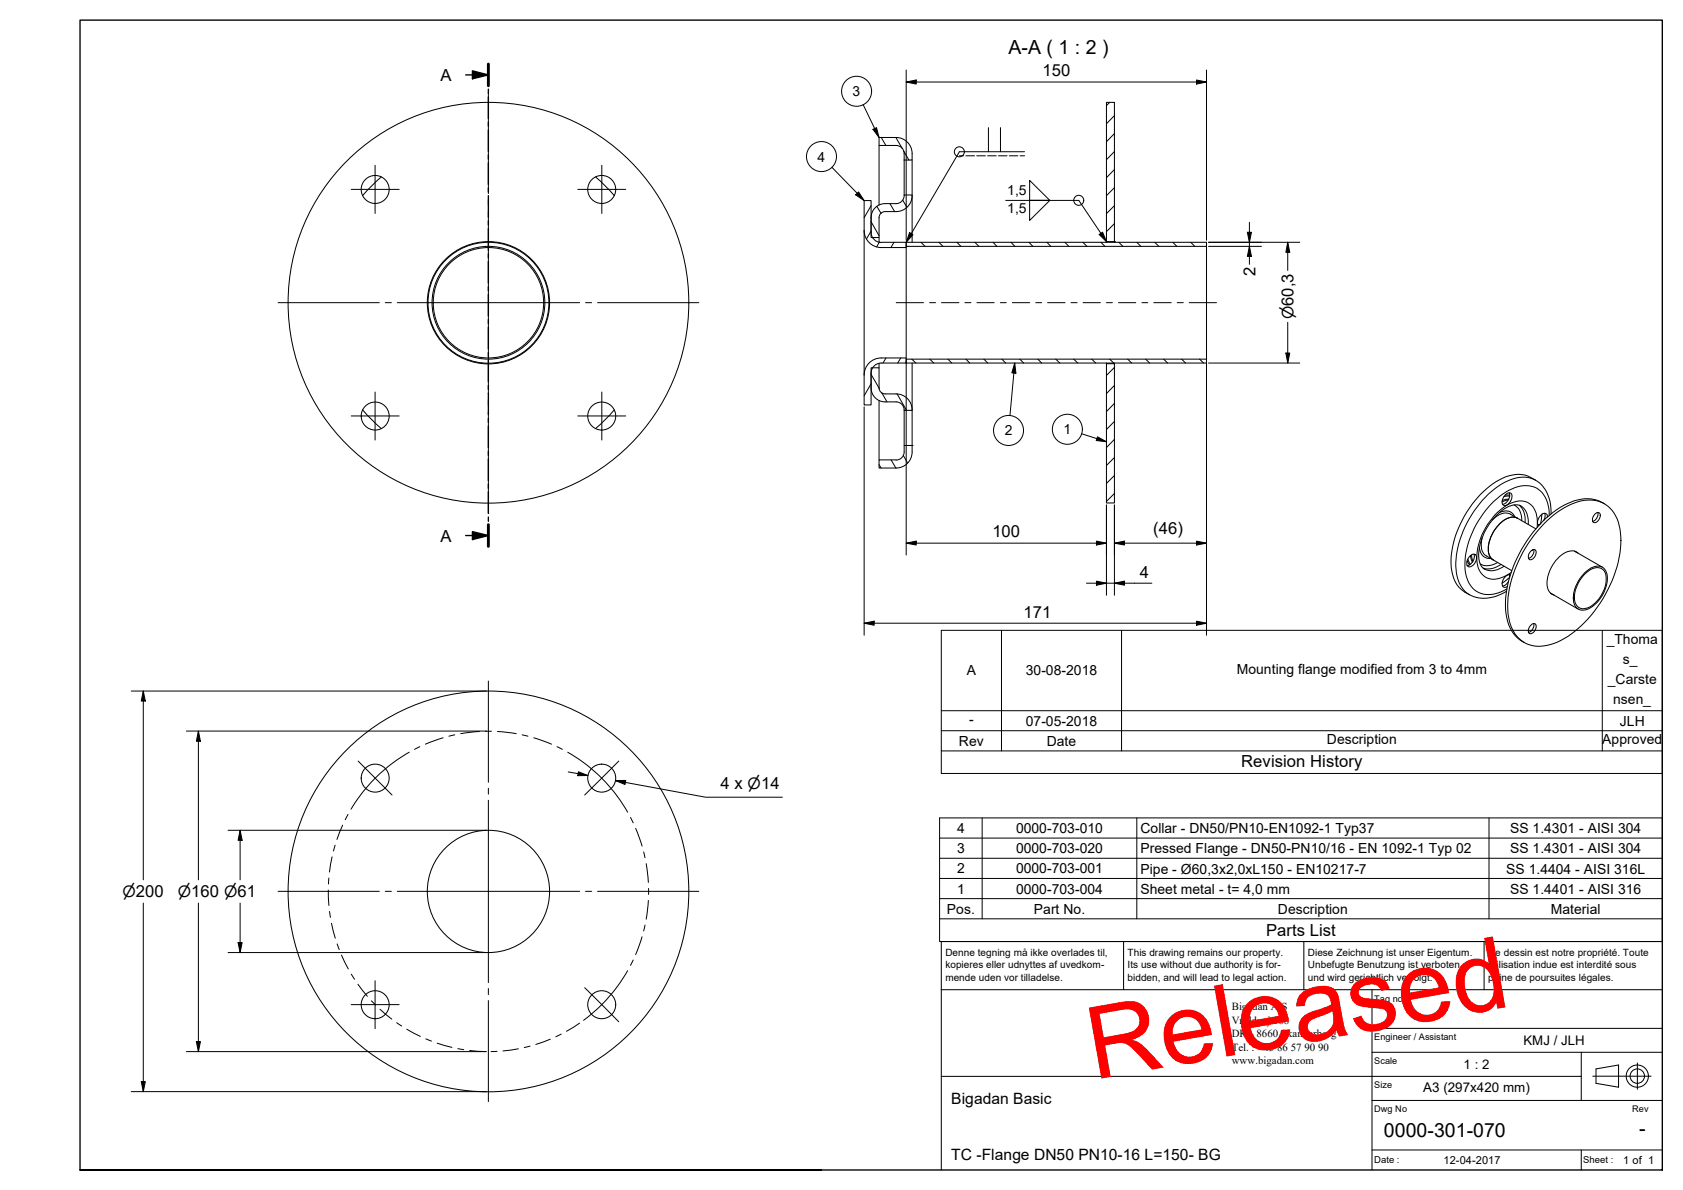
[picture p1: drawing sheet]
<svg xmlns="http://www.w3.org/2000/svg" width="420mm" height="297mm" viewBox="0 0 420 297" stroke-linecap="round" stroke-linejoin="round" font-family="sans-serif">
<!-- layer: Hatch -->
<g fill="none" stroke="#000" stroke-width=".25">
<path d="M220 34.3l1.1 2M223.6 34.3l1.7 2.8M225.6 37.7l1.3 2.2M277 25.6l-.8 .8M278.2 37.8l-2 2.1M278.2 33.3l-2 2.1M278.2 28.9l-2 2M217.5 51.3l-1.8 3M217.5 57.7l-1.2 1.9M217.5 55.4l2 3.4M218.9 51.5l1.1 1.8M222.2 50.8l1.2 2"/>
<path d="M225.3 49.9l1.1 1.8M278.2 55.8l-2 2M278.2 51.3l-2 2M278.2 46.8l-2 2M278.2 42.3l-2 2.1M219.5 60.4l-.6 1.2M223.2 60.5l-.8 1.3M226.2 61.3l.2 .2M226.2 61.6l-.1 .2M229.9 60.5l1 1M234.4 60.5l1 1M238.9 60.5l1 1"/>
<path d="M243.4 60.5l1 1M247.9 60.5l1 1M252.4 60.5l1 1M256.9 60.5l1 1M261.4 60.5l.9 1M265.9 60.5l.9 1M270.3 60.5l1.1 1M274.8 60.5l1 1M278.2 60.3h.1M279.3 60.5l1 1M283.8 60.5l1 1M288.3 60.5l1 1"/>
<path d="M292.8 60.5l1 1M297.3 60.5l1 1M217.5 95.8l-1.8 3M217.5 93.5l2 3.5M220.1 98l1.3 2.3M221.2 89.4l-.8 1.2M224 98.4l2.3 4M224.9 89.4l-.8 1.2M227.6 89.6l1 1M232.1 89.6l1 1M236.6 89.6l1 1M241.1 89.6l1 1"/>
<path d="M245.6 89.6l1 1M250.1 89.6l1 1M254.6 89.6l1 1M259.1 89.6l1 1M263.6 89.6l1 1M268.1 89.6l1 1M272.5 89.6l1.1 1M277 89.6l1 1M278.2 96.2l-2 2M278.2 91.7l-2 2M281.5 89.6l1 1M286 89.6l1 1"/>
<path d="M290.5 89.6l1 1M295 89.6l1 1M299.5 89.6l1 1M219.5 116l.5 .8M222.5 114.8l1.1 2M225.5 113.7l1.1 1.9M227.7 111.2h.1M278.2 118.7l-2 2M278.2 114.2l-2 2M278.2 109.7l-2 2M278.2 105.2l-2 2M278.2 100.7l-2 2"/>
<path d="M278.2 123.2l-2 2"/>
</g>
<!-- layer: Visible -->
<g fill="none" stroke="#000" stroke-width=".25">
<path d="M219.5 36.3v14.9M223.7 34.3a4 4 0 0 1 4 4v1.6h-2M223.7 36.3a2.01 2.01 0 0 1 2 2v10.4M223.7 34.3h-4.2v2h4.2M227.7 39.9v8.8M276.2 25.6h2v34.7h-2zM95.2 44.1l-2.4 2.3-2.3 2.4M148.7 44.2l2.4 2.2 2.3 2.4M215.7 57.5a4.3 4.3 0 0 0 4.3 4.3M215.7 57.5v-7.4h1.8v7.9a2.52 2.52 0 0 0 2.5 2.5M215.7 57.5v43.6h1.8v-8a2.52 2.52 0 0 1 2.5-2.5M219.5 59.3v1.1"/>
<path d="M221 50.8a3.5 3.5 0 0 0-3.5 3.5v5h2v-5a1.5 1.5 0 0 1 1.5-1.5M221 52.8h2.7M221 50.8h2.7M227.7 48.8v-.1h-2v.1a2.01 2.01 0 0 1-2 2M227.7 48.8v11.7M227.7 48.8a4 4 0 0 1-4 4M220 60.5h6.2v1.3h-6.2M226.2 60.5h75v1h-75zM226.2 61.8v27.6M276.2 60.3v.2M278.2 60.3v.2M301.2 61.5v28.1"/>
<path d="M219.5 90.7v1.1M219.5 100v14.8M220 89.4h6.2v1.2h-6.2M220 89.4a4.3 4.3 0 0 0-4.3 4.2M221 98.3a1.5 1.5 0 0 1-1.5-1.5v-5h-2v5a3.5 3.5 0 0 0 3.5 3.5M221 98.3h2.7M223.7 98.3a4 4 0 0 1 4 4M226.2 89.6h75v1h-75zM227.7 90.6v11.8h-2v-.1M276.2 90.8h2v34.7h-2zM276.2 90.6v.2M278.2 90.6v.2"/>
<path d="M90.5 102.3l2.3 2.4 2.4 2.3M153.4 102.3l-2.3 2.4-2.4 2.3M221 100.3h2.7M223.7 100.3a2.01 2.01 0 0 1 2 2M223.7 114.8h-4.2v2h4.2M225.7 112.8a2.01 2.01 0 0 1-2 2M225.7 102.4v8.8M227.7 111.2h-2v1.6M227.7 102.4v10.4M227.7 112.8a4 4 0 0 1-4 4M366.4 139.6l.7 1.3M367.1 138.7a.88 .88 0 0 1 1.2-.3 .88 .88 0 0 1 .3 1.2 1.93 1.93 0 0 1-2.1 1.8 1.92 1.92 0 0 1 .6-2.7z"/>
<path d="M367.1 138.8l.5 1.5M368 138.3a2.31 2.31 0 0 1-1.7 2.9M369.3 136.6a2.61 2.61 0 0 0 2.8 2.8M371.1 138.8l1.7 1M372.8 139.8l4.6 2.6M374.4 127.9a2.59 2.59 0 0 1 3.7 1M375.8 123.6h1.1M375.8 123.5a.93 .93 0 0 1 1.3-.4 .93 .93 0 0 1 .3 1.3 2.16 2.16 0 0 1-1.9 1.8 1.84 1.84 0 0 1 .3-2.7zM376.7 124.6l-1.7 .3M376.8 123a2.31 2.31 0 0 1-1.7 2.9M376.9 123.9h-1.4M377.1 128.3l1.7 1.1"/>
<path d="M378.8 129.4a3.9 3.9 0 0 0-4.4 1.4 8.5 8.5 0 0 0-2.6 7.7l.4 .8 .6 .5M378.8 129.4l4.7 2.6M379.6 126.3a5.5 5.5 0 0 0-5.6 2 14.4 14.4 0 0 0-4.7 11.6 3.2 3.2 0 0 0 1.2 2.2M382.3 137.4a.69 .69 0 0 1 1-.2 .69 .69 0 0 1 .2 1 1.58 1.58 0 0 1-1.7 1.4 1.57 1.57 0 0 1 .5-2.2zM382.9 137.2a1.94 1.94 0 0 1-1.3 2.2M384.5 130.8l-.5 .2M384.9 128.3l-.3 2.4M385.3 130.9a17.8 17.8 0 0 1 11.2-6.1 7.4 7.4 0 0 1 7.7 6.3 23.8 23.8 0 0 1-2.8 16.1 28.3 28.3 0 0 1-12.7 13.1 9 9 0 0 1-8.5-.1 10.1 10.1 0 0 1-3.8-9 31.4 31.4 0 0 1 8.9-20.3zM385.6 128.1l.1 .7-.3 1.1M386.3 129.1a.82 .82 0 0 0-.5-1 .82 .82 0 0 0-1 .4 2 2 0 0 0-.7 2.7M387.2 128.3a8.8 8.8 0 0 0-8.3-9.9 15.3 15.3 0 0 0-10 5.8 25 25 0 0 0-6.6 17.3 8.2 8.2 0 0 0 10.2 7.6l1.2-.4 2.4-1.1M393.1 137.6l6.9 4"/>
<path d="M393.3 137.7l.1 .1M394 138.1a3.2 3.2 0 0 0-4.2 .5 9 9 0 0 0-3.4 8.2l.6 1.1 1 .6M398.2 128.3a.76 .76 0 0 1 1.1-.2 .76 .76 0 0 1 .1 1.1 1.28 1.28 0 0 1-1.7 1.1 1.83 1.83 0 0 1 .5-2zM398.9 127.9a1.96 1.96 0 0 1-1.3 2.3M400.5 125.8a9.1 9.1 0 0 0-9.2-.1 29.4 29.4 0 0 0-13.1 14.6 23 23 0 0 0-1.8 14.8 8.2 8.2 0 0 0 4.1 5.3M366.3 140l.6 1M376.6 145.1l-.8 .9-.7 .3M376.8 143.4l.1 .6M376.9 144.1l-1.9 1.5M377.1 143.5a2.13 2.13 0 0 0-1.9 2.9l.6 .2 .5-.2M382.1 156.1a.75 .75 0 0 1 1.1-.4 .75 .75 0 0 1 .3 1.1 1.5 1.5 0 0 1-1.7 1.3 1.52 1.52 0 0 1 .3-2zM382.9 155.6a1.88 1.88 0 0 1-1.3 2.2"/>
<path d="M387.1 148l6.9 4M387.2 148.2h.2M395.5 143.4a3.8 3.8 0 0 1 4.4-1.4 4 4 0 0 1 .8 4.5 8 8 0 0 1-4.7 5.3 2.29 2.29 0 0 1-2.9-2.7 9.1 9.1 0 0 1 2.4-5.7zM395.7 142.9a4.3 4.3 0 0 1 4.1-1.4 3.7 3.7 0 0 1 1.3 4.3 8.5 8.5 0 0 1-5.4 6.5 2.49 2.49 0 0 1-2.9-3 9.4 9.4 0 0 1 2.9-6.4z"/>
<circle cx="93.7" cy="47.3" r="3.5"/>
<circle cx="150.2" cy="47.3" r="3.5"/>
<circle cx="121.9" cy="75.6" r="50"/>
<circle cx="121.9" cy="75.6" r="15.3"/>
<circle cx="121.9" cy="75.6" r="15.1"/>
<circle cx="121.9" cy="75.6" r="13.8"/>
<circle cx="121.9" cy="75.6" r="14.1"/>
<circle cx="93.7" cy="103.9" r="3.5"/>
<circle cx="150.2" cy="103.9" r="3.5"/>
<circle cx="93.7" cy="194.2" r="3.5"/>
<circle cx="150.2" cy="194.2" r="3.5"/>
<circle cx="121.9" cy="222.5" r="15.3"/>
<circle cx="121.9" cy="222.5" r="50"/>
<circle cx="93.7" cy="250.8" r="3.5"/>
<circle cx="150.2" cy="250.8" r="3.5"/>
</g>
<!-- layer: Visible Narrow -->
<g fill="none" stroke="#000" stroke-width=".25">
<path d="M383.4 119.9a8 8 0 0 0-7.9 .6 25.7 25.7 0 0 0-12.1 20.8 8.1 8.1 0 0 0 3.5 7.1M367.4 138.5l.3 1.6M370 134.1a4.6 4.6 0 0 0 .7 4.4l.4 .3M376.6 124.7l-1.6 .6M377.1 128.3a3.9 3.9 0 0 0-4.5 1.5M378 126a4 4 0 0 1 1.9 4M379.3 126.1a5 5 0 0 1 1.4 4.4M379.6 126.3a4.7 4.7 0 0 1 1.9 4.6M383.8 131.6a5.9 5.9 0 0 0-2.3-6.1 6.2 6.2 0 0 0-6.6 1.5 15.8 15.8 0 0 0-6 14.2 4.2 4.2 0 0 0 6.4 2.8l2-1.1M386.8 128.7a7 7 0 0 0-3.8-7.1 9.2 9.2 0 0 0-8.6 2.3 23 23 0 0 0-8.6 18.4 6.1 6.1 0 0 0 5.3 6.1l2.1-.2 1.4-.4 1.6-.8M373.9 140.4a4.3 4.3 0 0 1-4.4 .3M374.7 140.9a5.2 5.2 0 0 1-4.5 .9"/>
<path d="M375.5 141.3a4.7 4.7 0 0 1-5 .8"/>
</g>
<!-- layer: Section Line -->
<g fill="none" stroke="#000" stroke-width=".34">
<path d="M116.2 18.7h5.7M117.9 17.7l4 1-4 1zM121.9 16v5.4M121.9 22.3v1M121.9 24.2v5.4M121.9 30.5v1M121.9 32.4v5.4M121.9 38.7v1M121.9 40.6v5.4M121.9 46.9v1M121.9 48.8v5.5M121.9 55.1v1.1"/>
<path d="M121.9 57.1v5.4M121.9 63.4v1M121.9 65.3v5.4M121.9 71.6v1M121.9 73.5v5.4M121.9 79.8v1M121.9 81.7v5.4M121.9 88v1M121.9 89.9v5.4M121.9 96.2v1M121.9 98.1v5.4M121.9 104.4v1"/>
<path d="M121.9 106.3v5.4M121.9 112.6v1.1M121.9 114.5v5.5M116.2 133.7h5.7M117.9 132.7l4 1-4 1zM121.9 120.8v1.1M121.9 122.8v5.4M121.9 129.1v1M121.9 131v5.4"/>
</g>
<path d="M121.9 16v5.4M121.9 131v5.4" fill="none" stroke="#000" stroke-width=".72"/>
<g fill="#000">
<path d="M117.9 17.7l4 1-4 1z" fill-rule="evenodd"/>
<path d="M117.9 132.7l4 1-4 1z" fill-rule="evenodd"/>
</g>
<!-- layer: Symbol -->
<g fill="none" stroke="#000" stroke-width=".25">
<path d="M215.5 26.1l4 8.2M217.9 32.3l.9-.4 .7 2.4zM239.5 38.9h1.1M241.1 38.9h2.2M243.8 38.9h2.2M246.5 38.9h2.2M246.8 31.9v6M249.3 38.9h2.1M249.8 31.9v6M252 38.9h2.1M254.7 38.9h1.1M255.8 37.9h-16.3l-13.3 22.6"/>
<path d="M207.7 41.8l8 8.3M214.3 47.9l1.4 2.2-2.1-1.5zM227.1 58.1l.8 .5-1.7 1.9zM251.1 50h18.2l6.9 10.3M257 45l5.1 5h-5.1zM257 50h5.1l-5.1 5zM274.4 58.5l.9-.6 .9 2.4zM253.3 90.6l.3 2.6-1-.1zM253.3 90.6l-1.2 13.1M270 108.3l6.2 2M274 109l2.2 1.3-2.5-.3zM250 157.3v30.1"/>
<path d="M280 157.3v30.1M400 157.3v30.1M235 177.4h180M235 187.4v5.7h180v-5.7M235 182.4v5h180M415 182.4h-180v-25.1h180v30.1M234.6 209.2h180.4M234.6 214.2h180.4M234.6 219.3h180.4M245.2 204.2v25.1M283.8 204.2v25.1M371.7 204.2v25.1"/>
<path d="M234.6 224.3h180.4v-20.1h-180.4v25.1M234.6 229.3v5.7h180.4v-5.7M415 224.3v5h-180.4"/>
<circle cx="205.1" cy="39.1" r="3.7"/>
<circle cx="213.8" cy="22.8" r="3.7"/>
<circle cx="239.5" cy="37.9" r="1.25"/>
<circle cx="269.3" cy="50" r="1.25"/>
<circle cx="251.8" cy="107.4" r="3.7"/>
<circle cx="266.5" cy="107.2" r="3.7"/>
</g>
<!-- layer: Border -->
<path d="M20 5h395v287h-395zM205 292h-185h185" fill="none" stroke="#000" stroke-width=".34"/>
<!-- layer: Title -->
<g fill="none" stroke="#000" stroke-width=".25">
<path d="M280.5 235v12M325.5 235v12M370.5 235v12M415 235h-180v57M235 247h180M342.5 256.7h72.5M342.5 247v45M235 268.7h159.8M342.5 274.7h72.5M342.5 262.7h72.5M394.8 262.7v12M397.6 268.6h14.6"/>
<path d="M398.4 266.8l5.7-1v5.6l-5.7-1zM408.8 265.3v6.6M342.5 287h72.5M394.8 287v5"/>
<circle cx="408.7" cy="268.6" r="2.77"/>
<circle cx="408.7" cy="268.6" r="1.8"/>
</g>
<!-- layer: Symbol -->
<g fill="#000">
<path d="M217.9 32.3l.9-.4 .7 2.4z" fill-rule="evenodd"/>
<path d="M214.3 47.9l1.4 2.2-2.1-1.5z" fill-rule="evenodd"/>
<path d="M227.1 58.1l.8 .5-1.7 1.9z" fill-rule="evenodd"/>
<path d="M274.4 58.5l.9-.6 .9 2.4z" fill-rule="evenodd"/>
<path d="M253.3 90.6l.3 2.6-1-.1z" fill-rule="evenodd"/>
<path d="M274 109l2.2 1.3-2.5-.3z" fill-rule="evenodd"/>
</g>
<!-- layer: Center Mark -->
<g fill="none" stroke="#000" stroke-width=".25">
<path d="M121.9 23.1v25.2M87.7 47.3h12M93.6 41.3v12M121.9 49.8v1.5M121.9 52.8v45.5M144.2 47.3h12M150.2 41.3v12M69.4 75.6h25.3M96.2 75.6h1.5M99.2 75.6h45.5M146.2 75.6h1.5M149.2 75.6h25.3"/>
<path d="M93.6 97.9v11.9M121.9 99.8v1.5M150.2 97.9v11.9M87.7 103.8h12M121.9 102.8v25.2M144.2 103.8h12M121.9 170v25.3M89.4 190l8.5 8.4M121.9 196.8v1.4M121.9 199.8v45.5M154.5 190l-8.5 8.4M69.4 222.5h25.3"/>
<path d="M96.2 222.5h1.5M99.2 222.5h45.5M146.2 222.5h1.5M149.2 222.5h25.3M87.7 250.8h12M93.6 244.8v12M121.9 246.7v1.6M121.9 249.8v25.2M146 246.5l8.5 8.5"/>
</g>
<!-- layer: Centerline -->
<g fill="none" stroke="#000" stroke-width=".25">
<path d="M223.7 75.6h6.8M232.1 75.6h1.5M235 75.6h4.4M240.9 75.6h1.5M243.9 75.6h4.3M249.7 75.6h1.5M252.7 75.6h4.3M258.6 75.6h1.5M261.5 75.6h4.4M267.4 75.6h1.5M270.4 75.6h4.3M276.2 75.6h1.5"/>
<path d="M279.2 75.6h4.3M285.1 75.6h1.5M288 75.6h4.4M293.9 75.6h1.5M296.9 75.6h6.8M102.2 187.8a40 40 0 0 0-14.6 14.2M104.8 186.4l-1.3 .6M110.6 184.2l-4.4 1.6M113.5 183.4l-1.4 .4M119.7 182.6l-4.7 .5M121.2 182.5h1.5M124.2 182.6l4.7 .5"/>
<path d="M130.3 183.4l1.5 .4M133.3 184.2l4.4 1.6M139.1 186.4l1.3 .6M141.7 187.8a40 40 0 0 1 15 14.9M82.1 219.2l-.1 1.5M82.9 213.9l-.6 3.8M83.7 211l-.4 1.4M85.5 206l-1.4 3.5M86.9 203.3l-.7 1.3M157.4 204.1l.7 1.3M158.7 206.8l1.6 4.4M160.7 212.6l.3 1.5"/>
<path d="M161.3 215.6l.6 4.7M82 222.2l.1 3.8M82.3 227.5l.2 1.5M82.8 230.5l.9 3.7M84.2 235.6l.5 1.4M85.3 238.4l1.7 3.5M158.1 239.6l-.7 1.4M160.3 233.8l-1.6 4.5M161 230.9l-.3 1.5M161.9 224.8l-.6 4.6M161.9 221.8v1.5M87.7 243.2l.8 1.2"/>
<path d="M89.3 245.7l2.4 3M92.7 249.8l1.1 1.1M94.9 251.9l2.9 2.5M99 255.3l1.3 .8M101.5 256.9l3.4 1.8M106.3 259.3l1.4 .6M137.4 259.4l-3.6 1.3M140.1 258.1l-1.3 .7M144.7 255.4l-3.3 2M156.7 242.3a40 40 0 0 1-11 12.4M109.1 260.4l3.7 1M114.3 261.8l1.5 .2"/>
<path d="M117.3 262.2l3.8 .3M124.1 262.4l-1.5 .1M129.4 261.8l-3.8 .5M132.3 261.1l-1.4 .4"/>
</g>
<!-- layer: Dimension -->
<g fill="none" stroke="#000" stroke-width=".25">
<path d="M226.2 17.5v42.5M298.7 20l2.5 .5-2.5 .5zM301.2 17.5v42.5M226.2 20.5l2.5-.5v1zM226.2 20.5h75M311.4 58h1l-.5 2.5zM311.9 55.5v10.5M301.7 60.5h22.8M301.7 61.5h13.2M311.9 61.5l.5 2.5h-1zM321.5 60.5l.5 2.5h-1zM321.5 60.5v7"/>
<path d="M226.2 90.2v48.3M301.2 90.2v68.4M301.7 90.6h22.8M321 88.1h1l-.5 2.5zM321.5 80.5v10.1M215.7 101.5v57.1M226.2 135.6l2.5-.5v.9zM226.2 135.6h50M273.7 135.1l2.5 .5-2.5 .4zM276.2 126.1v22.5M278.2 135.6l2.5-.5v.9zM278.2 135.6h23"/>
<path d="M278.2 126.1v22.5M298.7 135.1l2.5 .5-2.5 .4zM215.7 155.6l2.5-.5v1zM215.7 155.6h85.5M271.2 145.6h16.4M273.7 145.1l2.5 .5-2.5 .5zM278.2 145.6l2.5-.5v1zM298.7 155.1l2.5 .5-2.5 .5zM32.8 172.5h88.7M35.8 172.5l.5 2.5h-1zM35.8 172.5v47.1M46.5 182.5h75"/>
<path d="M49.5 182.5l.5 2.5h-1zM49.5 182.5v37.1M141.9 192.7l4.9 .9M144.4 192.6l2.4 1h-2.6zM153.7 194.8h2.5l-.2 1zM156.1 195.3l-2.4-.5 22.4 4.2h19.2M56.9 207.2h64.6M59.9 207.2l.6 2.5h-1.1zM59.9 207.2v12.4M35.8 225.4v47.1M49.5 225.4v37.1M56.9 237.8h64.6"/>
<path d="M59.4 235.3h1.1l-.6 2.5zM59.9 225.4v12.4M49 260h1l-.5 2.5zM32.8 272.5h88.7M35.3 270h1l-.5 2.5zM46.5 262.5h75"/>
</g>
<g fill="#000">
<path d="M226.2 20.5l2.5-.5v1z" fill-rule="evenodd"/>
<path d="M298.7 20l2.5 .5-2.5 .5z" fill-rule="evenodd"/>
<path d="M311.4 58h1l-.5 2.5z" fill-rule="evenodd"/>
<path d="M311.9 61.5l.5 2.5h-1z" fill-rule="evenodd"/>
<path d="M321.5 60.5l.5 2.5h-1z" fill-rule="evenodd"/>
<path d="M321 88.1h1l-.5 2.5z" fill-rule="evenodd"/>
<path d="M226.2 135.6l2.5-.5v.9z" fill-rule="evenodd"/>
<path d="M273.7 135.1l2.5 .5-2.5 .4z" fill-rule="evenodd"/>
<path d="M278.2 135.6l2.5-.5v.9z" fill-rule="evenodd"/>
<path d="M298.7 135.1l2.5 .5-2.5 .4z" fill-rule="evenodd"/>
<path d="M215.7 155.6l2.5-.5v1z" fill-rule="evenodd"/>
<path d="M273.7 145.1l2.5 .5-2.5 .5z" fill-rule="evenodd"/>
<path d="M278.2 145.6l2.5-.5v1z" fill-rule="evenodd"/>
<path d="M298.7 155.1l2.5 .5-2.5 .5z" fill-rule="evenodd"/>
<path d="M35.8 172.5l.5 2.5h-1z" fill-rule="evenodd"/>
<path d="M49.5 182.5l.5 2.5h-1z" fill-rule="evenodd"/>
<path d="M144.4 192.6l2.4 1h-2.6z" fill-rule="evenodd"/>
<path d="M153.7 194.8h2.5l-.2 1z" fill-rule="evenodd"/>
<path d="M59.9 207.2l.6 2.5h-1.1z" fill-rule="evenodd"/>
<path d="M59.4 235.3h1.1l-.6 2.5z" fill-rule="evenodd"/>
<path d="M49 260h1l-.5 2.5z" fill-rule="evenodd"/>
<path d="M35.3 270h1l-.5 2.5z" fill-rule="evenodd"/>
</g>
<text font-size="25.1" fill="#f00" x="273" y="269.6" transform="rotate(-10 273 269.6)">Released</text>
<g font-size="4.9">
<text x="251.8" y="13.4">A-A ( 1 : 2 )</text>
<text x="345.5" y="283.7">0000-301-070</text>
<text x="409.2" y="283.3">-</text>
</g>
<g font-size="4.1">
<text x="109.9" y="20.2">A</text>
<text x="260.2" y="19">150</text>
<text x="313.4" y="69" transform="rotate(-90 313.4 69)">2</text>
<text x="109.9" y="135.2">A</text>
<text x="247.7" y="134.1">100</text>
<text x="287.9" y="133.3">(46)</text>
<text x="284.5" y="144.2">4</text>
<text x="255.5" y="154.2">171</text>
<text x="309.9" y="191.3">Revision History</text>
<text x="179.9" y="196.8">4 x ⌀14</text>
<text x="316.1" y="233.7">Parts List</text>
</g>
<g font-size="3.9">
<text x="322.9" y="79.7" transform="rotate(-90 322.9 79.7)">⌀60,3</text>
<text x="30.6" y="223.9">⌀200</text>
<text x="44.4" y="223.9">⌀160 ⌀61</text>
<text x="237.5" y="275.5">Bigadan Basic</text>
<text x="237.5" y="289.5">TC -Flange DN50 PN10-16 L=150- BG</text>
</g>
<g font-size="3.5">
<text x="212.9" y="24">3</text>
<text x="204.1" y="40.3">4</text>
<text x="251.5" y="48.8">1,5</text>
<text x="251.5" y="53.3">1,5</text>
<text x="250.8" y="108.7">2</text>
<text x="265.5" y="108.4">1</text>
<text x="401.1" y="160.7">_Thoma</text>
<text x="405.2" y="165.8">s_</text>
<text x="241.3" y="168.6">A</text>
<text x="256.1" y="168.6">30-08-2018</text>
<text x="308.7" y="168.3">Mounting flange modified from 3 to 4mm</text>
<text x="401.4" y="170.8">_Carste</text>
<text x="402.7" y="175.8">nsen_</text>
<text x="241.9" y="180.8">-</text>
<text x="256.1" y="181.1">07-05-2018</text>
<text x="331.3" y="185.8">Description</text>
<text x="400" y="185.8">Approved</text>
<text x="404.4" y="181.1">JLH</text>
<text x="239.4" y="186.1">Rev</text>
<text x="261.3" y="186.1">Date</text>
<text x="238.9" y="207.9">4</text>
<text x="253.7" y="208">0000-703-010</text>
<text x="284.7" y="208">Collar - DN50/PN10-EN1092-1 Typ37</text>
<text x="377" y="208">SS 1.4301 - AISI 304</text>
<text x="238.9" y="213">3</text>
<text x="253.7" y="213">0000-703-020</text>
<text x="284.7" y="213">Pressed Flange - DN50-PN10/16 - EN 1092-1 Typ 02</text>
<text x="377" y="213">SS 1.4301 - AISI 304</text>
<text x="238.9" y="218">2</text>
<text x="253.7" y="218">0000-703-001</text>
<text x="284.7" y="218">Pipe - Ø60,3x2,0xL150 - EN10217-7</text>
<text x="376" y="218">SS 1.4404 - AISI 316L</text>
<text x="238.9" y="223">1</text>
<text x="253.7" y="223">0000-703-004</text>
<text x="284.7" y="223.1">Sheet metal - t= 4,0 mm</text>
<text x="377" y="223.1">SS 1.4401 - AISI 316</text>
<text x="236.4" y="228.1">Pos.</text>
<text x="258.1" y="228.1">Part No.</text>
<text x="319" y="228.1">Description</text>
<text x="387.1" y="228.1">Material</text>
</g>
<g font-size="3.3">
<text x="380.3" y="260.9">KMJ / JLH</text>
<text x="365.4" y="266.9">1 : 2</text>
<text x="355.3" y="272.5">A3 (297x420 mm)</text>
</g>
<g font-size="2.8">
<text x="360.3" y="290.5">12-04-2017</text>
<text x="405.3" y="290.5">1 of 1</text>
</g>
<g font-size="2.7">
<text x="307.5" y="252">Bigadan A/S</text>
<text x="307.5" y="255.5">Vroldvej 168</text>
<text x="307.5" y="262.3">Tel. : +45</text>
<text x="307.5" y="258.9">DK - 8660 Skanderborg</text>
<text x="318.9" y="262.3">86</text>
<text x="322.2" y="262.3">57</text>
<text x="325.6" y="262.3">90</text>
<text x="329.1" y="262.3">90</text>
<text x="307.5" y="265.7">www.bigadan.com</text>
</g>
<g font-size="2.5">
<text x="236" y="238.5">Denne tegning må ikke overlades til,</text>
<text x="281.5" y="238.5">This drawing remains our property.</text>
<text x="326.5" y="238.5">Diese Zeichnung ist unser Eigentum.</text>
<text x="371.5" y="238.5">Ce dessin est notre propriété. Toute</text>
<text x="236" y="241.6">kopieres eller udnyttes af uvedkom-</text>
<text x="236" y="244.8">mende uden vor tilladelse.</text>
<text x="281.5" y="244.8">bidden, and will lead to legal action.</text>
<text x="281.5" y="241.6">Its use without due authority is for-</text>
<text x="326.5" y="241.6">Unbefugte Benutzung ist verboten</text>
<text x="326.5" y="244.8">und wird gerichtlich verfolgt.</text>
<text x="371.5" y="241.6">utilisation indue est interdité sous</text>
<text x="371.5" y="244.8">peine de poursuites légales.</text>
</g>
<g font-size="2.4">
<text x="343.1" y="290.4">Date :</text>
<text x="395.2" y="290.4">Sheet :</text>
</g>
<g font-size="2.3">
<text x="343.1" y="250">Tag no.</text>
<text x="343.1" y="259.7">Engineer / Assistant</text>
<text x="343.1" y="265.7">Scale</text>
<text x="343.1" y="271.7">Size</text>
<text x="343.1" y="277.7">Dwg No</text>
<text x="407.5" y="277.7">Rev</text>
</g>
</svg>
